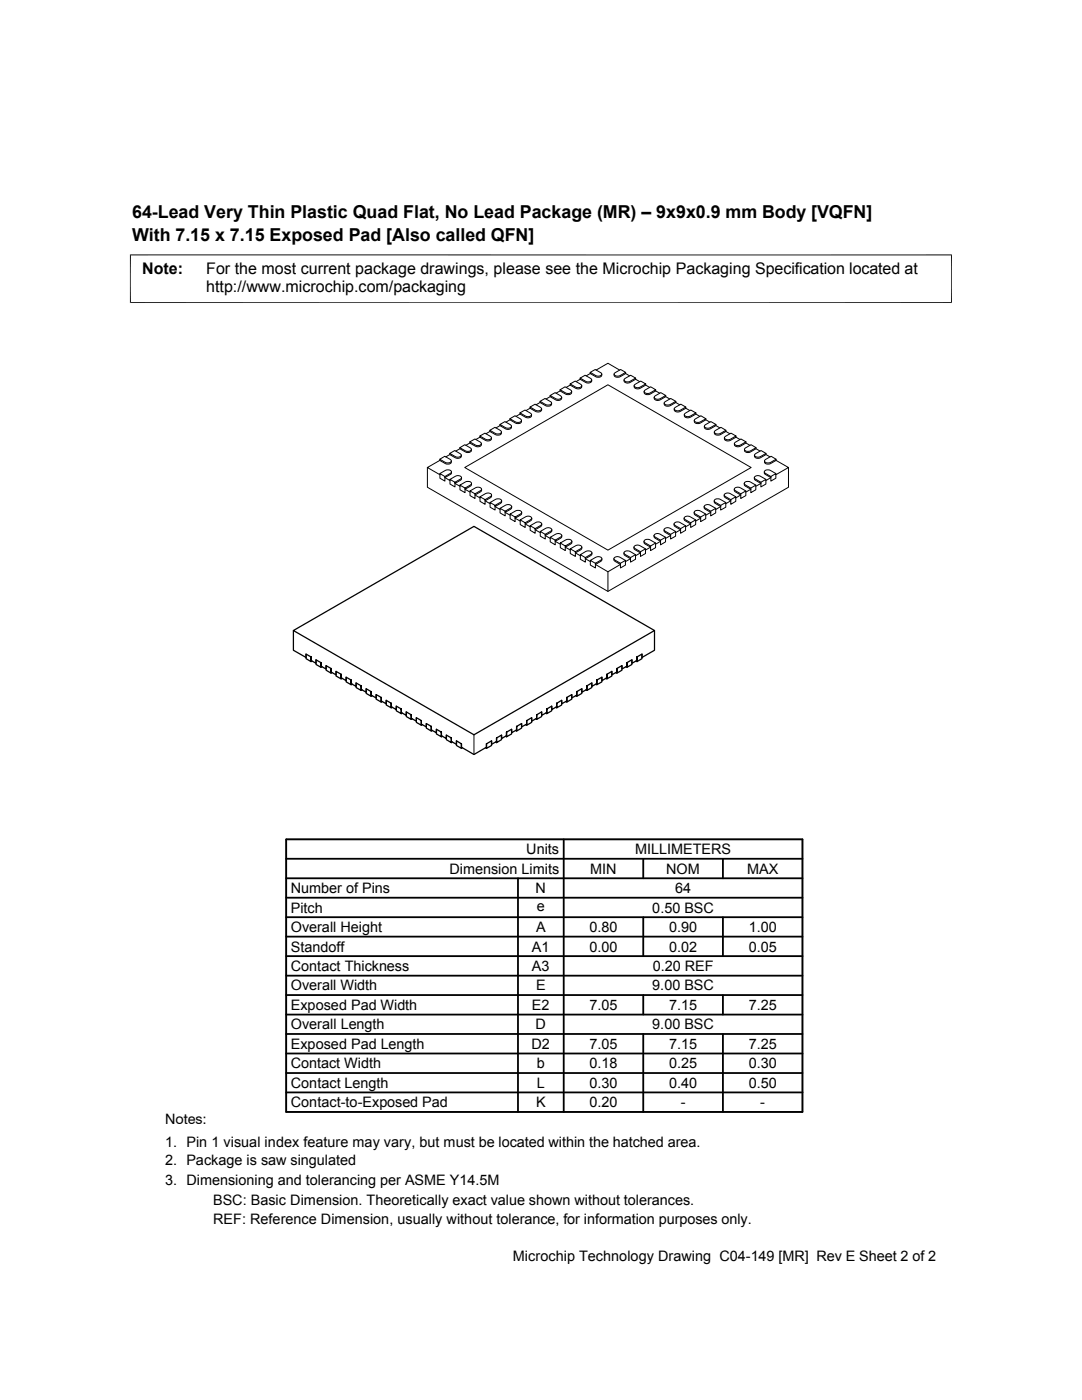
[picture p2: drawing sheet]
<svg xmlns="http://www.w3.org/2000/svg" width="216mm" height="279mm" viewBox="0 0 216 279" stroke-linecap="round" stroke-linejoin="round" font-family="sans-serif">
<g fill="none" stroke="#000" stroke-width=".2">
<path d="M26 50.8v9.7M189.9 50.8v9.7M189.9 50.9h-164M25.9 60.4h164M109.8 79.2l-.8 .4M109.8 78.9l1-.5 1.1 .6 .2 .3-.4 .4h-.6zM109.8 78.9v.3l1.1 .6a.76 .76 0 0 0 1.2-.5M111.8 78l-.8 .5M111.8 77.8l1-.6 1.1 .6 .2 .3a.83 .83 0 0 1-1.2 .3zM111.8 77.8v.2l1.1 .7 .5 .1a.57 .57 0 0 0 .7-.7M113.8 76.9l-.8 .4M113.8 76.6l1-.5 1.1 .6 .2 .3a.83 .83 0 0 1-1.2 .3z"/>
<path d="M113.8 76.6v.3l1.6 .7a.6 .6 0 0 0 .7-.6M115.8 75.5v.2l1.1 .6 .7 .1a.46 .46 0 0 0 .5-.6M115.8 75.7l-.8 .5M115.8 75.5l1-.6 1.1 .6 .2 .3-.5 .4h-.5zM117.8 74.5l-.8 .5M117.8 74.3l1-.6 1.1 .7 .2 .3a.83 .83 0 0 1-1.2 .3zM117.8 74.3v.2l1.1 .7 .5 .1a.58 .58 0 0 0 .7-.6M119 73.9l2.3-1.4 2.3 1.4M122.6 74.5l1.2-.8 1 .6-1.1 .7-.5 .1-.5-.1-.1-.2zM124.6 75.7l1.2-.8 1 .6-1.3 .7-.8-.1-.1-.1zM124.8 74.3v.2l-1.1 .7-.5 .1a.57 .57 0 0 1-.7-.6M124.8 74.5l.8 .5"/>
<path d="M126.6 76.8l1.2-.7 1 .5-1.1 .7-.5 .1-.5-.1-.1-.2zM126.8 75.5v.2l-1.1 .6-.8 .1a.46 .46 0 0 1-.4-.6M126.8 75.7l.8 .5M128.6 78l1.2-.8 1 .6-1.1 .6-.5 .1a.61 .61 0 0 1-.7-.4zM128.8 76.6v.3l-1.1 .6-.7 .1a.47 .47 0 0 1-.5-.6M128.8 76.9l.8 .4M130.6 79.1l1.2-.7 1 .5-1.1 .7-.5 .1-.5-.1-.1-.2zM130.8 77.8v.2l-1.1 .7-.5 .1a.58 .58 0 0 1-.7-.7M130.8 78l.8 .5M132.8 78.9v.3l-1.1 .6-.7 .1a.46 .46 0 0 1-.5-.6M132.8 79.2l.8 .4M85.3 93.3v3.9l36 20.8 36-20.8v-3.9"/>
<path d="M87.8 91.9l-2.5 1.4 2.5 1.4M87.8 91.7l1-.6 1.1 .6 .2 .3a.83 .83 0 0 1-1.2 .3zM87.8 91.7v.2l1.1 .6 .4 .1a.58 .58 0 0 0 .8-.6M87.8 94.5l1.1-.6 .5-.1a.51 .51 0 0 1 .6 .5l-1.2 .8M87.8 94.5l1 .6v.9l-1-.6zM89.7 90.7l-.8 .5M89.7 90.5l1-.6 1.1 .7 .3 .2-.5 .4h-.5zM89.7 90.5v.2l1.1 .7h.8a.47 .47 0 0 0 .5-.6M89.8 95.7l1 .5v1l-1-.6v-.9l1.3-.7h.6l.4 .2v.3l-.2 .1-1.1 .6M90.1 94.2l-.1 .4-1.2 .7 1 .6M91.8 89.6l-.8 .4M91.8 89.3l1-.5 1.1 .6 .2 .3a.83 .83 0 0 1-1.2 .3z"/>
<path d="M91.8 89.3v.3l1.1 .6 .7 .1a.47 .47 0 0 0 .5-.6M91.8 96.8l1 .6v.9l-1-.6v-.9l1.1-.6 .5-.1a.5 .5 0 0 1 .6 .5l-1.2 .8M92.1 95.3v.4l-1.3 .8 1 .5M92.7 93.3l28.6-16.5 28.6 16.5-28.6 16.5zM93.7 88.4l-.8 .5M93.7 88.2l1.1-.6 1.1 .6 .2 .3a.83 .83 0 0 1-1.3 .3zM93.7 88.2v.2l1.1 .6 .6 .2a.58 .58 0 0 0 .7-.7M93.8 98l1 .6v.9l-1-.6v-.9l1.6-.8a.54 .54 0 0 1 .7 .6l-1.3 .8M94.1 96.5l-.2 .5-1.1 .6 1 .6M95.8 87.2l-.8 .5M95.8 87v.2l1.1 .7 .7 .1a.46 .46 0 0 0 .5-.6M95.8 87l1-.6 1.1 .7 .2 .3-.5 .3h-.5z"/>
<path d="M95.8 99.1l1 .6v.9l-1-.5v-1l1.1-.6 .5-.1a.51 .51 0 0 1 .6 .5l-1.2 .8M96.1 97.6l-.2 .5-1.1 .7 1 .6M97.7 86.1l-.7 .5M97.7 85.9l1.1-.6 1.1 .6 .2 .3a.83 .83 0 0 1-1.3 .3zM97.7 85.9v.2l1.1 .6 .6 .1a.55 .55 0 0 0 .7-.6M98.1 98.8l-.2 .5-1.1 .6 1 .6M99.8 84.9l-.8 .5M99.8 84.7l1-.6 1.1 .7 .2 .3-.5 .3h-.5zM99.8 84.7v.2l1.1 .7 .7 .1a.46 .46 0 0 0 .5-.6M100.1 99.9l-.2 .6-1.1 .6 1 .6M101.7 83.8l-.7 .4M101.7 83.6l1.1-.6 1.1 .6 .2 .3a.83 .83 0 0 1-1.3 .3z"/>
<path d="M101.7 83.6v.2l1.1 .6 .6 .1a.55 .55 0 0 0 .7-.6M103.8 82.6l-.8 .5M103.8 82.4v.2l1.1 .7 .7 .1a.47 .47 0 0 0 .5-.7M103.8 82.4l1-.6 1.1 .7 .2 .2-.5 .4h-.5zM105.8 81.5l-.8 .4M105.8 81.2v.3l1 .6a.78 .78 0 0 0 1.3-.5M105.8 81.2l1-.5 1.1 .6 .2 .3-.4 .4h-.6zM107.8 80.3l-.8 .5M107.8 80.1l1-.6 1.1 .7 .2 .2a.83 .83 0 0 1-1.2 .3zM107.8 80.1v.2l1.1 .7 .5 .1a.57 .57 0 0 0 .7-.7M132.6 80.3l1.2-.8 1.1 .6-1.1 .6-.6 .1a.61 .61 0 0 1-.7-.4zM134.6 81.4l1.2-.7 1 .5-1.1 .7-.5 .1-.6-.3z"/>
<path d="M134.9 80.1v.2l-1.1 .7-.6 .1a.58 .58 0 0 1-.7-.7M134.9 80.3l.7 .5M136.6 82.6l1.2-.8 1.1 .6-1.1 .6-.6 .2a.51 .51 0 0 1-.6-.6zM136.8 81.2v.3l-1.1 .6-.7 .1a.46 .46 0 0 1-.5-.6M136.8 81.5l.8 .4M138.6 83.8l1.2-.8 1 .6-1.1 .6-.4 .1a.52 .52 0 0 1-.7-.5zM138.9 82.4v.2l-1.1 .7-.6 .1a.58 .58 0 0 1-.7-.7M138.9 82.6l.7 .5M140.6 84.9l1.2-.8 1.1 .6-1.1 .6-.6 .2a.51 .51 0 0 1-.6-.6zM140.8 83.6v.2l-1.1 .6-.4 .1a.58 .58 0 0 1-.8-.6M140.8 83.8l.8 .4M142.5 99.9l.2 .6 1.1 .6-1 .6"/>
<path d="M142.6 86.1l1.2-.8 1 .6-1.1 .6-.4 .1a.52 .52 0 0 1-.7-.5zM142.9 84.7v.2l-1.1 .7-.6 .1a.57 .57 0 0 1-.7-.6M142.9 84.9l.8 .5M144.5 98.8v.4l1.3 .7-1 .6M144.6 87.2l1.3-.8 1 .6-1.1 .7-.6 .1-.4-.1-.2-.2zM144.8 85.9v.2l-1.1 .6-.4 .1a.58 .58 0 0 1-.8-.6M144.8 86.1l.8 .5M145.8 99.7l1-.6v1l-1 .5zM146.5 97.6l.2 .5 1.1 .7-1 .6M146.6 88.4l1.2-.8 1 .6-1.5 .7a.54 .54 0 0 1-.7-.5zM146.8 99.1l-1.3-.7h-.6l-.4 .2v.3l.2 .2 1.1 .6M146.9 87v.2l-1.1 .7-.8 .1a.46 .46 0 0 1-.5-.6"/>
<path d="M146.9 87.2l.8 .5M147.8 98.6l1-.6v.9l-1 .6zM148.5 96.5v.4l1.3 .7-1 .6M148.6 89.5l1.3-.7 1 .5-1.1 .7-.6 .1a.51 .51 0 0 1-.6-.6zM148.8 98l-1.1-.7-.5-.1a.51 .51 0 0 0-.6 .6l1.2 .8M148.8 88.2v.2l-1.5 .8a.6 .6 0 0 1-.8-.7M148.8 88.4l.8 .5M149.8 97.4l1-.6v.9l-1 .6zM150.5 95.3l.1 .4 1.2 .8-1 .5M150.6 90.7l1.2-.8 1 .6-1.5 .7a.64 .64 0 0 1-.8-.4zM150.8 96.8l-1.1-.6-.5-.1a.52 .52 0 0 0-.7 .5l1.3 .8M150.9 89.3v.3l-1.1 .6-.8 .1a.47 .47 0 0 1-.5-.6"/>
<path d="M150.9 89.6l.8 .4M151.8 96.2l1-.5v.9l-1 .6zM152.5 94.2v.4l1.3 .7-1 .6M152.6 91.8l1.3-.7 1 .6-1.1 .6-.6 .1a.51 .51 0 0 1-.6-.6zM152.8 95.7l-1.3-.7h-.6l-.3 .2v.3l.1 .1 1.1 .6M152.8 90.5v.2l-1.5 .8a.6 .6 0 0 1-.8-.7M152.8 90.7l.8 .5M153.8 95.1l1-.6v.9l-1 .6zM154.8 94.5l-1.1-.6-.5-.1a.52 .52 0 0 0-.7 .5l1.3 .8M154.9 91.7v.2l-1.1 .6-.6 .1a.57 .57 0 0 1-.7-.6M154.9 91.9l2.4 1.4-2.5 1.4M97.8 100.3l1 .6v.9l-1-.6v-.9l1.1-.6 .5-.2a.51 .51 0 0 1 .7 .6l-1.3 .8"/>
<path d="M99.8 101.5l1 .5v1l-1-.6v-.9l1.3-.8h.6l.3 .3 .1 .1-.2 .3-1.1 .6M101.8 102.6l1 .6v.9l-1-.6v-.9l1.1-.6 .5-.1a.51 .51 0 0 1 .7 .5l-1.3 .8M102.1 101.1l-.2 .5-1.1 .7 1 .5M103.8 103.8l1 .5v1l-1-.6v-.9l1.6-.8a.64 .64 0 0 1 .7 .4l-.2 .3-1.1 .6M104.1 102.3v.3l-1.3 .8 1 .6M105.8 104.9l1 .6v.9l-1-.6v-.9l1.3-.7h.6l.4 .2v.3l-.2 .2-1.1 .6M106.1 103.4l-.2 .5-1.1 .7 1 .5M107.8 106.1l1 .5v1l-1-.6v-.9l1.6-.8a.54 .54 0 0 1 .7 .6l-1.3 .7M108.1 104.6v.3l-1.3 .8 1 .6M109.8 107.2l1 .6v.9l-1-.6v-.9l1.3-.7h.6l.4 .2v.3l-.2 .2-1.1 .6M110.1 105.7l-.2 .5-1.1 .7 1 .6M111.8 108.4l1 .6v.9l-1-.6v-.9l1.1-.7 .5-.1a.52 .52 0 0 1 .7 .6l-1.3 .8"/>
<path d="M112.1 106.9v.4l-1.3 .7 1 .6M113.8 109.5l1 .6v.9l-1-.5v-1l1.1-.6 .5-.1a.51 .51 0 0 1 .7 .5l-1.3 .8M114.1 108v.4l-1.3 .8 1 .6M115.8 110.7l1 .6v.9l-1-.6v-.9l1.1-.7 .5-.1a.52 .52 0 0 1 .7 .6l-1.3 .8M116.1 109.2l-.2 .5-1.1 .6 1 .6M117.8 111.8l1 .6v.9l-1-.5v-1l1.1-.6 .5-.1a.51 .51 0 0 1 .7 .5l-1.3 .8M118.1 110.3v.4l-1.3 .8 1 .6M121.3 114.1v3.9M122.5 111.5l.2 .5 1.1 .6-2.5 1.5-2.5-1.5 1.1-.6 .2-.5M123.8 112.4l1-.6v1l-1 .5zM124.5 110.3v.4l1.3 .8-1 .6M124.8 111.8l-1.6-.7a.54 .54 0 0 0-.7 .5l1.3 .8"/>
<path d="M125.8 111.3l1-.6v.9l-1 .6zM126.5 109.2l.2 .5 1.1 .6-1 .6M126.8 110.7l-1.1-.7-.5-.1a.51 .51 0 0 0-.7 .6l1.3 .8M127.8 110.1l1-.6v1l-1 .5zM128.5 108v.4l1.3 .8-1 .6M128.8 109.5l-1.6-.7a.54 .54 0 0 0-.7 .5l1.3 .8M129.8 109l1-.6v.9l-1 .6zM130.5 106.9l.2 .5 1.1 .6-1 .6M130.8 108.4l-1.1-.7-.5-.1a.51 .51 0 0 0-.7 .6l1.3 .8M131.8 107.8l1-.6v.9l-1 .6zM132.5 105.7l.2 .5 1.1 .7-1 .6M132.8 107.2l-1.3-.7h-.6l-.3 .2-.1 .2 .2 .3 1.1 .6"/>
<path d="M133.8 106.6l1-.5v.9l-1 .6zM134.5 104.6l.2 .5 1.1 .6-1 .6M134.8 106.1l-1.3-.8h-.6l-.4 .3v.3l1.3 .7M135.8 105.5l1-.6v.9l-1 .6zM136.5 103.4l.2 .5 1.1 .7-1 .5M136.8 104.9l-1.3-.7h-.6l-.3 .2-.1 .2 .2 .3 1.1 .6M137.8 104.3l1-.5v.9l-1 .6zM138.5 102.3l.2 .5 1.1 .6-1 .6M138.8 103.8l-1.3-.8h-.6l-.4 .3v.2l.2 .2 1.1 .6M139.8 103.2l1-.6v.9l-1 .6zM140.5 101.1v.4l1.3 .8-1 .5M140.8 102.6l-1.1-.6-.5-.1a.5 .5 0 0 0-.6 .5l1.2 .8"/>
<path d="M141.8 102l1-.5v.9l-1 .6zM142.8 101.5l-1.3-.8h-.6l-.4 .3v.2l.2 .2 1.1 .6M143.8 100.9l1-.6v.9l-1 .6zM144.8 100.3l-1.1-.6-.5-.2a.5 .5 0 0 0-.6 .6l1.2 .8M94.6 146.6v4"/>
</g>
<g fill="none" stroke="#000" stroke-width=".25">
<path d="M58.5 125.8l36.1-20.7 36 20.7-36 20.8zM58.5 125.8v4l2.6 1.4v-.7M62.1 131.1l-1-.6v.9l1 .6v-.9v.7l1 .6v-.7M62.3 131.9l-.2 .1M64.1 132.2l-1-.5v.9l1 .6v-1v.7l1 .6v-.7M64.3 133.1l-.2 .1M66.1 133.4l-1-.6v1l1 .5v-.9v.7l1 .6v-.7M66.3 134.2l-.2 .1M68.1 134.6l-1-.6v.9l1 .6v-.9v.7l1 .5v-.7M68.3 135.4l-.2 .1M70.1 135.7l-1-.6v1l1 .6v-1v.7l1 .6v-.7M70.3 136.5l-.2 .2"/>
<path d="M72.1 136.9l-1-.6v.9l1 .6v-.9v.7l1 .6v-.7M72.3 137.7l-.2 .1M74.1 138l-1-.5v.9l1 .6v-1v.7l1 .6v-.7M74.3 138.9l-.2 .1M76.1 139.2l-1-.6v.9l1 .6v-.9v.7l1 .6v-.7M76.3 140l-.2 .1M112.9 140l.2 .1M113.1 139.2l1-.6v.9l-1 .6v-.9v.7l-1 .6v-.7M114.9 138.9l.2 .1M115.1 138l1-.5v.9l-1 .6v-1v.7l-1 .6v-.7M116.9 137.7l.2 .1M117.1 136.9l1-.6v.9l-1 .6v-.9v.7l-1 .6v-.7"/>
<path d="M118.9 136.5l.2 .2M119.1 135.7l1-.6v1l-1 .6v-1v.7l-1 .6v-.7M120.9 135.4l.2 .1M121.1 134.6l1-.6v.9l-1 .6v-.9v.7l-1 .5v-.7M122.9 134.2l.2 .1M123.1 133.4l1-.6v1l-1 .5v-.9v.7l-1 .6v-.7M124.9 133.1l.2 .1M125.1 132.2l1-.5v.9l-1 .6v-1v.7l-1 .6v-.7M126.9 131.9l.2 .1M127.1 131.1l1-.6v.9l-1 .6v-.9v.7l-1 .6v-.7M130.6 125.8v4l-2.5 1.4v-.7M78.1 140.4l-1-.6v.9l1 .6v-.9v.6l1 .6v-.7"/>
<path d="M78.3 141.2l-.2 .1M80.1 141.5l-1-.6v1l1 .5v-.9v.7l1 .6v-.7M80.3 142.3l-.2 .1M82.1 142.7l-1-.6v.9l1 .6v-.9v.6l1 .6v-.7M82.3 143.5l-.2 .1M84.1 143.8l-1-.6v1l1 .5v-.9v.7l1 .6v-.7M84.3 144.6l-.2 .1M86.1 145l-1-.6v.9l1 .6v-.9v.7l1 .5v-.7M86.3 145.8l-.2 .1M88.1 146.1l-1-.6v1l1 .5v-.9v.7l1 .6v-.7M88.3 146.9l-.2 .1M90.1 147.3l-1-.6v.9l1 .6v-.9v.7l1 .5v-.7"/>
<path d="M90.3 148.1l-.2 .1M92.3 149.2l-.2 .2M96.9 149.2l.2 .2M97.1 148.4l1-.6v1l-1 .6v-1v.7l-2.5 1.5-2.5-1.5v-.7v1l-1-.6v-1l1 .6M98.9 148.1l.2 .1M99.1 147.3l1-.6v.9l-1 .6v-.9v.7l-1 .5v-.7M100.9 146.9l.2 .1M101.1 146.1l1-.6v1l-1 .5v-.9v.7l-1 .6v-.7M102.9 145.8l.2 .1M103.1 145l1-.6v.9l-1 .6v-.9v.7l-1 .5v-.7M104.9 144.6l.2 .1M105.1 143.8l1-.6v1l-1 .5v-.9v.7l-1 .6v-.7"/>
<path d="M106.9 143.5l.2 .1M107.1 142.7l1-.6v.9l-1 .6v-.9v.6l-1 .6v-.7M108.9 142.3l.2 .1M109.1 141.5l1-.6v1l-1 .5v-.9v.7l-1 .6v-.7M110.9 141.2l.2 .1M111.1 140.4l1-.6v.9l-1 .6v-.9v.6l-1 .6v-.7M57.1 167.5h103v54.4h-103z"/>
</g>
<g fill="none" stroke="#000" stroke-width=".36">
<path d="M57.1 179.2h103M57.1 167.5h103v54.4h-103zM57.1 175.3h103M57.1 171.4h103M103.4 175.3v46.6M112.5 167.5v54.4M128.4 171.4v3.9M144.3 171.4v3.9M57.1 183h103M57.1 186.9h103M57.1 190.8h103M57.1 194.7h103"/>
<path d="M57.1 198.6h103M128.4 183v7.8M128.4 198.6v3.9M144.3 183v7.8M144.3 198.6v3.9M57.1 202.5h103M57.1 218h103M57.1 214.1h103M57.1 206.4h103M57.1 210.2h103M128.4 206.4v15.5M144.3 206.4v15.5"/>
</g>
<g font-size="3.6">
<text x="26.4" y="43.5">64-Lead Very Thin Plastic Quad Flat, No Lead Package (MR) – 9x9x0.9 mm Body [VQFN]</text>
<text x="26.4" y="48">With 7.15 x 7.15 Exposed Pad [Also called QFN]</text>
</g>
<g font-size="3.2">
<text x="28.4" y="54.6">Note:</text>
<text x="41.1" y="58.3">http://www.microchip.com/packaging</text>
<text x="41.1" y="54.6">For the most current package drawings, please see the Microchip Packaging Specification located at</text>
</g>
<g font-size="2.9">
<text x="105" y="170.5">Units</text>
<text x="126.7" y="170.5">MILLIMETERS</text>
<text x="58" y="178.2">Number of Pins</text>
<text x="89.7" y="174.4">Dimension Limits</text>
<text x="106.9" y="178.2">N</text>
<text x="117.8" y="174.4">MIN</text>
<text x="132.9" y="174.4">NOM</text>
<text x="134.7" y="178.2">64</text>
<text x="149.1" y="174.4">MAX</text>
<text x="58" y="182.1">Pitch</text>
<text x="107.1" y="181.8">e</text>
<text x="130.2" y="182.1">0.50 BSC</text>
<text x="58" y="186">Overall Height</text>
<text x="58" y="189.9">Standoff</text>
<text x="106.2" y="189.9">A1</text>
<text x="107" y="186">A</text>
<text x="117.6" y="189.9">0.00</text>
<text x="117.6" y="186">0.80</text>
<text x="133.5" y="189.9">0.02</text>
<text x="133.5" y="186">0.90</text>
<text x="149.4" y="189.9">0.05</text>
<text x="149.4" y="186">1.00</text>
<text x="58" y="193.8">Contact Thickness</text>
<text x="58" y="197.7">Overall Width</text>
<text x="106.2" y="193.8">A3</text>
<text x="107" y="197.7">E</text>
<text x="130.2" y="197.7">9.00 BSC</text>
<text x="130.2" y="193.8">0.20 REF</text>
<text x="58" y="201.6">Exposed Pad Width</text>
<text x="106.2" y="201.6">E2</text>
<text x="117.6" y="201.6">7.05</text>
<text x="133.5" y="201.6">7.15</text>
<text x="149.4" y="201.6">7.25</text>
<text x="58" y="205.4">Overall Length</text>
<text x="58" y="209.3">Exposed Pad Length</text>
<text x="106.1" y="209.3">D2</text>
<text x="106.9" y="205.4">D</text>
<text x="117.6" y="209.3">7.05</text>
<text x="130.2" y="205.4">9.00 BSC</text>
<text x="133.5" y="209.3">7.15</text>
<text x="149.4" y="209.3">7.25</text>
<text x="58" y="213.2">Contact Width</text>
<text x="107.1" y="213.2">b</text>
<text x="117.6" y="213.2">0.18</text>
<text x="133.5" y="213.2">0.25</text>
<text x="149.4" y="213.2">0.30</text>
<text x="58" y="217.1">Contact Length</text>
<text x="58" y="221">Contact-to-Exposed Pad</text>
<text x="107" y="221">K</text>
<text x="107.1" y="217.1">L</text>
<text x="117.6" y="217.1">0.30</text>
<text x="117.6" y="221">0.20</text>
<text x="133.5" y="217.1">0.40</text>
<text x="135.8" y="221">-</text>
<text x="149.4" y="217.1">0.50</text>
<text x="151.7" y="221">-</text>
<text x="32.9" y="224.3">Notes:</text>
<text x="32.9" y="228.9">1. Pin 1 visual index feature may vary, but must be located within the hatched area.</text>
<text x="32.9" y="232.6">2. Package is saw singulated</text>
<text x="32.9" y="236.5">3. Dimensioning and tolerancing per ASME Y14.5M</text>
<text x="42.5" y="244.3">REF: Reference Dimension, usually without tolerance, for information purposes only.</text>
<text x="42.5" y="240.6">BSC: Basic Dimension. Theoretically exact value shown without tolerances.</text>
<text x="102.3" y="251.7">Microchip Technology Drawing C04-149 [MR] Rev E Sheet 2 of 2</text>
</g>
</svg>
